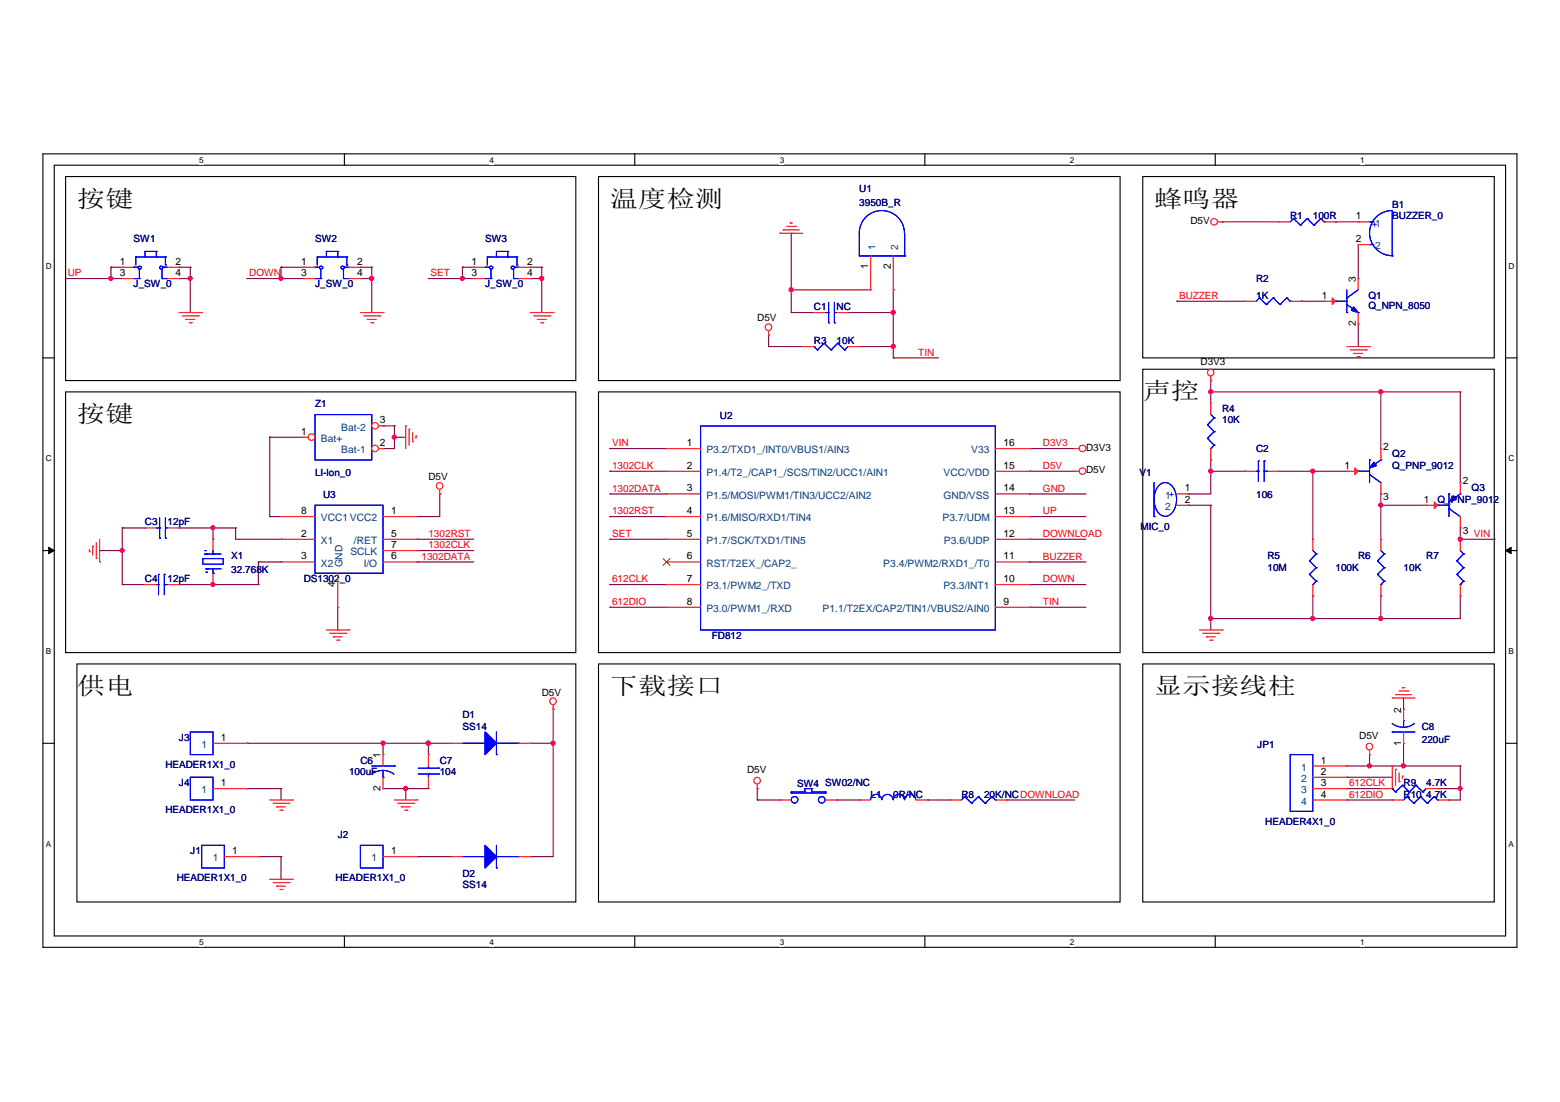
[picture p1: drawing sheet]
<svg xmlns="http://www.w3.org/2000/svg" width="297mm" height="210mm" viewBox="0 0 297 210" stroke-linecap="round" stroke-linejoin="round" font-family="sans-serif">
<path d="M8.2 29.3h280.6v151.1h-280.6zM10.3 31.5h276.4v146.8h-276.4z" fill="none" stroke="#000" stroke-width=".21"/>
<g fill="#fff">
<path d="M37.9 29.5h.9v1.8h-.9z"/>
<path d="M37.9 178.5h.9v1.8h-.9z"/>
</g>
<path d="M65.6 29.3v2.2M65.6 178.3v2.1" fill="none" stroke="#000" stroke-width=".21"/>
<g fill="#fff">
<path d="M93.2 29.5h.8v1.8h-.8z"/>
<path d="M93.2 178.5h.8v1.8h-.8z"/>
</g>
<path d="M120.9 29.3v2.2M120.9 178.3v2.1" fill="none" stroke="#000" stroke-width=".21"/>
<g fill="#fff">
<path d="M148.5 29.5h.8v1.8h-.8z"/>
<path d="M148.5 178.5h.8v1.8h-.8z"/>
</g>
<path d="M176.1 29.3v2.2M176.1 178.3v2.1" fill="none" stroke="#000" stroke-width=".21"/>
<g fill="#fff">
<path d="M203.7 29.5h.9v1.8h-.9z"/>
<path d="M203.7 178.5h.9v1.8h-.9z"/>
</g>
<path d="M231.4 29.3v2.2M231.4 178.3v2.1" fill="none" stroke="#000" stroke-width=".21"/>
<g fill="#fff">
<path d="M259 29.5h.8v1.8h-.8z"/>
<path d="M259 178.5h.8v1.8h-.8z"/>
<path d="M8.7 49.8h1.1v1.7h-1.1z"/>
<path d="M287.2 49.8h1.1v1.7h-1.1z"/>
<path d="M8.7 86.5h1.1v1.7h-1.1z"/>
<path d="M287.2 86.5h1.1v1.7h-1.1z"/>
</g>
<path d="M8.2 68.2h2.1M286.7 68.2h2.1" fill="none" stroke="#000" stroke-width=".21"/>
<g fill="#fff">
<path d="M8.7 123.2h1v1.7h-1z"/>
<path d="M287.2 123.2h1v1.7h-1z"/>
</g>
<path d="M8.2 104.9h2.1M286.7 104.9h2.1" fill="none" stroke="#000" stroke-width=".21"/>
<g fill="#000" stroke="#000" stroke-width=".19">
<path d="M9.3 104.2l1 .7-1 .6z" fill-rule="evenodd"/>
<path d="M286.7 104.9l1-.7v1.3z" fill-rule="evenodd"/>
</g>
<g fill="#fff">
<path d="M8.7 159.9h1v1.7h-1z"/>
<path d="M287.2 159.9h1v1.7h-1z"/>
</g>
<path d="M12.5 33.6h97.1v38.9h-97.1zM114 33.6h99.3v38.9h-99.3zM217.6 33.6h66.9v34.6h-66.9zM12.5 74.6h97.1v49.7h-97.1zM114 74.6h99.3v49.7h-99.3zM217.6 70.3h66.9v54h-66.9zM14.6 126.5h95v45.3h-95zM114 126.5h99.3v45.3h-99.3zM217.6 126.5h66.9v45.3h-66.9zM8.2 141.6h2.1M286.7 141.6h2.1" fill="none" stroke="#000" stroke-width=".21"/>
<g fill="none" stroke="#800040" stroke-width=".21">
<path d="M12.5 53.1h.1M12.5 53.1h10.8M21.1 50.9h.1M21.1 53.1h.1M21.1 50.9h2.2M21.1 50.9v2.2M34.1 50.9h.1M34.1 53.1h.1M34.1 50.9h2.1M34.1 53.1h2.1M36.2 53.1h.1M36.2 50.9h.1"/>
<path d="M36.2 50.9v8.6M47 53.1h.1M47 53.1h10.8M53.5 50.9h.1M53.5 53.1h.1M53.5 50.9h4.3M53.5 50.9v2.2M68.6 50.9h.1M68.6 53.1h.1M68.6 50.9h2.2M68.6 53.1h2.2M70.8 50.9h.1"/>
<path d="M70.8 53.1h.1M70.8 50.9v8.6M81.6 53.1h.1M81.6 53.1h8.6M88.1 50.9h.1M88.1 53.1h.1M88.1 50.9h2.1M88.1 50.9v2.2M101 50.9h.1M101 53.1h.1M101 50.9h2.2M101 53.1h2.2"/>
<path d="M103.2 50.9h.1M103.2 53.1h.1M103.2 50.9v8.6M150.7 55.2h.1M150.7 44.4h.1M150.7 59.5h.1M150.7 55.2h15.1M150.7 44.4v15.1M150.7 59.5h4.3M161.5 59.5h.1M161.5 59.5h8.6M170.1 55.2h.1"/>
<path d="M170.1 59.5h.1M170.1 55.2v13M224.1 57.4h.1M224.1 57.4h12.9M232.7 42.3h.1M232.7 42.3h10.8M247.8 57.4h.1M247.8 57.4h4.3M254.3 42.3h.1M254.3 42.3h4.3M258.6 46.6h.1M258.6 46.6v6.5"/>
<path d="M146.3 63.9h.1M146.3 66h.1M146.3 66h6.5M146.3 63.9v2.1M163.6 66h.1M163.6 66h6.5M170.1 68.2h.1M170.1 66h.1M170.1 68.2h8.6M230.5 74.6h.1M230.5 72.5h.1M230.5 72.5v4.3"/>
<path d="M230.5 74.6h47.5M258.6 61.7h.1M258.6 61.7v4.3M262.9 74.6h.1M262.9 74.6v10.8M278 74.6h.1M278 74.6v17.3M51.4 83.3h.1M51.4 98.4h.1M51.4 98.4h2.1M51.4 83.3h6.4M51.4 83.3v15.1"/>
<path d="M72.9 81.1h.1M72.9 85.4h.1M72.9 81.1h2.2M75.1 81.1h.1M75.1 83.3h.1M75.1 81.1v4.3h-2.2M75.1 83.3h2.2M79.4 98.4h.1M83.7 94.1h.1M83.7 94.1v4.3h-4.3M116.1 85.4h.1M116.1 89.8h.1"/>
<path d="M116.1 94.1h.1M116.1 98.4h.1M116.1 85.4h10.8M116.1 89.8h10.8M116.1 94.1h10.8M116.1 98.4h10.8M196 85.4h.1M196 89.8h.1M196 94.1h.1M196 98.4h.1M196 85.4h8.6M196 89.8h8.6"/>
<path d="M196 94.1h10.8M196 98.4h10.8M226.2 94.1h.1M226.2 96.2h.1M226.2 96.2h4.3M230.5 89.8h.1M230.5 87.6h.1M230.5 96.2h.1M230.5 89.8h6.5M230.5 87.6v6.5h-4.3M230.5 96.2v23.8M237 89.8h.1"/>
<path d="M243.5 89.8h13M250 89.8h.1M250 89.8v12.9M256.5 89.8h.1M262.9 96.2h.1M262.9 94.1h.1M262.9 96.2h8.7M262.9 94.1v8.6M19 104.9h.1M19 104.9h4.3M23.3 100.6h.1M23.3 104.9h.1"/>
<path d="M23.3 111.4h.1M23.3 111.4h4.3M23.3 100.6h4.3M23.3 100.6v10.8M34.1 100.6h.1M34.1 111.4h.1M34.1 111.4h15.1M34.1 100.6h10.8M40.6 111.4h.1M40.6 102.7h.1M40.6 100.6h.1M40.6 100.6v2.1"/>
<path d="M44.9 100.6h.1M44.9 100.6v2.1h8.6M49.2 111.4h.1M49.2 107h.1M49.2 107h4.3M49.2 107v4.4M53.5 102.7h.1M64.3 120h.1M64.3 115.7v4.3M79.4 102.7h.1M79.4 104.9h.1M79.4 107h.1"/>
<path d="M79.4 102.7h10.8M79.4 107h10.8M79.4 104.9h10.8M116.1 102.7h.1M116.1 111.4h.1M116.1 115.7h.1M116.1 102.7h10.8M116.1 111.4h10.8M116.1 115.7h10.8M196 102.7h.1M196 107h.1M196 111.4h.1"/>
<path d="M196 115.7h.1M196 102.7h10.8M196 111.4h10.8M196 115.7h10.8M196 107h10.8M230.5 117.8h.1M250 113.5h.1M250 117.8h.1M250 113.5v4.3M262.9 117.8h.1M262.9 113.5h.1M262.9 113.5v4.3"/>
<path d="M278 113.5h.1M278 100.6h.1M278 100.6v2.1h6.5M278 113.5v4.3h-47.5M284.5 102.7h.1M105.3 135.1h.1M105.3 135.1v28.1h-4.3M267.3 135.1h.1M267.3 132.9v2.2M47 150.2h.1M47 141.6h.1M47 150.2h6.5"/>
<path d="M47 141.6h38.9M53.5 150.2h.1M53.5 150.2v2.2M72.9 141.6h.1M72.9 150.2h.1M72.9 150.2h8.7M72.9 141.6v2.1M77.3 150.2h.1M77.3 150.2v2.2M81.6 141.6h.1M81.6 141.6v2.1M101 141.6h.1"/>
<path d="M101 141.6h4.3M105.3 141.6h.1M144.2 150.2h.1M144.2 152.4h.1M144.2 152.4h4.3M144.2 150.2v2.2M159.3 152.4h.1M159.3 152.4h4.3M176.6 152.4h.1M176.6 152.4h4.3M191.7 152.4h.1M191.7 152.4h12.9"/>
<path d="M256.5 150.2h.1M256.5 148.1h.1M256.5 150.2h6.4M256.5 152.4h8.6M256.5 145.9h21.5M256.5 148.1h8.6M260.8 145.9h.1M260.8 143.7v2.2M265.1 152.4h.1M267.3 145.9h.1M267.3 141.6v4.3M273.7 150.2h.1"/>
<path d="M273.7 150.2h4.3M275.9 152.4h.1M278 150.2h.1M278 145.9h.1M278 145.9v6.5h-2.1M49.2 163.2h.1M49.2 163.2h4.3M53.5 163.2h.1M53.5 163.2v4.3M79.4 163.2h.1M79.4 163.2h6.5M101 163.2h.1"/>
</g>
<g fill="#f0f" stroke="#f0f" stroke-width=".21">
<circle cx="21.1" cy="53" r=".4"/>
<circle cx="36.2" cy="53" r=".4"/>
<circle cx="53.5" cy="53" r=".4"/>
<circle cx="70.8" cy="53" r=".4"/>
<circle cx="88" cy="53" r=".4"/>
<circle cx="103.1" cy="53" r=".4"/>
<circle cx="105.3" cy="141.6" r=".4"/>
<circle cx="72.9" cy="141.6" r=".4"/>
<circle cx="81.6" cy="141.6" r=".4"/>
<circle cx="77.2" cy="150.2" r=".4"/>
<circle cx="23.3" cy="104.8" r=".4"/>
<circle cx="75.1" cy="83.3" r=".4"/>
<circle cx="150.6" cy="55.2" r=".4"/>
<circle cx="230.5" cy="89.7" r=".4"/>
<circle cx="250" cy="89.7" r=".4"/>
<circle cx="262.9" cy="96.2" r=".4"/>
<circle cx="262.9" cy="117.8" r=".4"/>
<circle cx="250" cy="117.8" r=".4"/>
<circle cx="262.9" cy="74.6" r=".4"/>
<circle cx="230.5" cy="74.6" r=".4"/>
<circle cx="170.1" cy="66" r=".4"/>
<circle cx="170.1" cy="59.5" r=".4"/>
<circle cx="278" cy="102.7" r=".4"/>
<circle cx="230.5" cy="117.8" r=".4"/>
<circle cx="40.5" cy="111.3" r=".4"/>
<circle cx="40.5" cy="100.5" r=".4"/>
<circle cx="260.7" cy="145.9" r=".4"/>
<circle cx="278" cy="150.2" r=".4"/>
<circle cx="267.2" cy="145.9" r=".4"/>
</g>
<g fill="none" stroke="#f00" stroke-width=".21">
<path d="M34.1 59.5h4.3M38.4 59.5h.1M68.6 59.5h4.3M72.9 59.5h.1M101 59.5h4.3M105.3 59.5h.1M148.5 44.4h.1M148.5 44.4h4.3M149.1 43.8h.1M149.1 43.8h3.1M149.8 43.1h1.7M150.5 42.5h.1"/>
<path d="M150.5 42.5h.4M151.5 43.1h.1M155 59.5h.1M155 59.5h2.1M159.3 59.5h2.2M161.5 59.5h.1M231.9 42.3h.8M232.7 42.3h.1M252.1 57.4h.1M252.1 57.4h2.2M258.6 53.1h.1M258.6 53.1v2.1"/>
<path d="M258.6 59.5v2.2M34.7 60.2h3.1M35.4 60.8h.1M35.4 60.8h1.7M36 61.5h.4M36.4 61.5h.1M37.8 60.2h.1M69.3 60.2h3M69.9 60.8h.1M69.9 60.8h1.7M70.6 61.5h.4M71 61.5h.1"/>
<path d="M72.3 60.2h.1M101.6 60.2h3.1M102.3 60.8h.1M102.3 60.8h1.7M103 61.5h.4M103.4 61.5h.1M104.7 60.2h.1M146.3 63.9h.1M146.3 63v.9M230.5 72.5h.1M230.5 71.6v.9M256.5 66h4.3"/>
<path d="M257.1 66.6h3M257.8 67.3h.1M257.8 67.3h1.7M258.4 68h.4M258.6 61.7h.1M258.8 68h.1M260.1 66.6h.1M260.8 66h.1M53.5 98.4h.1M53.5 98.4h6.5M72.9 98.4h6.5M77.3 81.1h.1"/>
<path d="M77.3 81.1v4.3M77.9 81.8h.1M77.9 81.8v3M78.6 84.1h.1M78.6 82.4v1.7M79.2 83.1h.1M79.2 83.1v.4M79.4 98.4h.1M83.7 94.1h.1M83.7 93.2v.9M204.6 85.4h.1M204.6 89.8h.1"/>
<path d="M204.6 85.4h.9M204.6 89.8h.9M224.1 94.1h2.1M224.1 96.2h2.1M226.2 94.1h.1M226.2 96.2h.1M17 105.1h.1M17 104.7v.4M17.7 104h.1M17.7 104v1.7M18.3 106.4h.1M18.3 103.3v3.1"/>
<path d="M19 107h.1M19 102.7v4.3M27.6 111.4h.1M27.6 111.4h2.2M31.9 111.4h2.2M34.1 111.4h.1M53.5 102.7h.1M53.5 107h.1M53.5 102.7h6.5M53.5 107h6.5M62.1 120h4.4M64.3 115.7h.1"/>
<path d="M64.3 109.2v6.5M66.5 120h.1M72.9 102.7h6.5M72.9 107h6.5M72.9 104.9h6.5M79.4 107h.1M79.4 104.9h.1M79.4 102.7h.1M228.4 120h4.3M232.7 120h.1M262.9 102.7h.1M262.9 113.5h.1"/>
<path d="M262.9 102.7v2.2M262.9 111.4v2.1M278 102.7h.1M278 113.5h.1M278 102.7v2.2M278 111.4v2.1M62.8 120.6h3M63.5 121.3h.1M63.5 121.3h1.7M64.1 121.9h.4M64.5 121.9h.1M65.8 120.6h.1"/>
<path d="M105.3 135.1h.1M105.3 134.3v.8M229 120.6h3.1M229.7 121.3h.1M229.7 121.3h1.7M230.3 121.9h.5M230.8 121.9h.1M232.1 120.6h.1M265.1 132.9h.1M265.1 132.9h4.3M265.7 132.3h.1M265.7 132.3h3.1"/>
<path d="M266.4 131.6h1.7M267 131h.1M267 131h.5M268.1 131.6h.1M40.6 150.2h6.4M40.6 141.6h6.4M47 150.2h.1M47 141.6h.1M51.4 152.4h4.3M52 153h3M52.7 153.7h.1M52.7 153.7h1.7"/>
<path d="M53.3 154.3h.4M53.7 154.3h.1M55 153h.1M55.7 152.4h.1M72.9 143.7h.1M72.9 150.2h.1M72.9 143.7v2.2M72.9 148.1v2.1M75.1 152.4h4.3M75.7 153h3.1M76.4 153.7h.1M76.4 153.7h1.7"/>
<path d="M77 154.3h.5M77.5 154.3h.1M78.8 153h.1M79.4 152.4h.1M144.2 150.2h.1M144.2 149.4v.8M260.8 143.7h.1M260.8 142.9v.8M265.1 145.9h.1M265.1 152.4h.1M265.1 152.4h2.2M265.1 145.9v4.3"/>
<path d="M265.7 146.5h.1M265.7 146.5v3.1M266.4 148.9h.1M266.4 147.2v1.7M267 147.8h.1M267 147.8v.5M273.7 152.4h2.2M275.9 152.4h.1M51.4 167.5h4.3M52 168.1h3M52.7 168.8h.1M52.7 168.8h1.7"/>
<path d="M53.3 169.4h.4M53.7 169.4h.1M55 168.1h.1M55.7 167.5h.1"/>
<circle cx="231.2" cy="42.2" r=".63"/>
<circle cx="146.3" cy="62.3" r=".63"/>
<circle cx="230.5" cy="71" r=".63"/>
<circle cx="83.7" cy="92.5" r=".63"/>
<circle cx="206.1" cy="85.4" r=".63"/>
<circle cx="206.1" cy="89.7" r=".63"/>
<circle cx="105.3" cy="133.6" r=".63"/>
<circle cx="144.2" cy="148.7" r=".63"/>
<circle cx="260.7" cy="142.2" r=".63"/>
</g>
<g fill="none" stroke="#00f" stroke-width=".21">
<path d="M157.1 59.5h.7M157.8 59.5h.1M157.8 57.6v3.9M158.9 59.5h.1M158.9 59.5h.4M158.9 57.6v3.9M254.3 57.4h.1M254.3 57.4h2.2M256.5 56.7h.1M256.5 59.5h.1M256.5 58l2.1 1.5M256.5 55.2v4.3"/>
<path d="M258.6 59.5h.1M258.6 55.2l-2.1 1.5M60 79h10.8v8.6h-10.8zM157.8 61.5h.1M158.9 61.5h.1M60 96.2h12.9v13h-12.9zM219.8 98.4h.1M219.8 91.9v6.5M220.5 92.6a1.71 1.71 0 0 1 1.7-.7 1.71 1.71 0 0 1 1.4 1.2 4.1 4.1 0 0 1-.8 4.9 1.7 1.7 0 0 1-2.6-.9 4.5 4.5 0 0 1 .3-4.5zM29.8 111.4h.4M30.2 111.4h.1M30.2 109.4h.1"/>
<path d="M30.2 109.4v3.9M31.3 109.4h.1M31.3 111.4h.1M31.3 111.4h.6M31.3 109.4v3.9M262.3 106.8h.1M262.3 109.4h.1M262.3 106.8l1.3 1.3M262.3 109.4l1.3 1.3M262.9 111.4h.1M262.9 104.9l.7 .6M263.6 105.5h.1"/>
<path d="M263.6 108.1h.1M263.6 110.7h.1M263.6 105.5l-1.3 1.3M263.6 108.1l-1.3 1.3M263.6 110.7l-.7 .7M277.4 106.8h.1M277.4 109.4h.1M277.4 106.8l1.3 1.3M277.4 109.4l1.3 1.3M278 111.4h.1M278 104.9l.7 .6M278.7 105.5h.1"/>
<path d="M278.7 108.1h.1M278.7 110.7h.1M278.7 105.5l-1.3 1.3M278.7 108.1l-1.3 1.3M278.7 110.7l-.7 .7M36.2 139.4h4.4v4.3h-4.4zM36.2 148.1h4.4v4.3h-4.4zM70.8 147.5a3.5 3.5 0 0 1 4.2 0M70.8 145.9h4.3M72.9 148.1h.1M72.9 146.7v1.4M75.1 145.9h.1"/>
<path d="M267.9 151.7h.1M267.9 151.7l-.6 .7M267.9 151.7l1.3 1.3M269.2 153h.1M270.5 151.7h.1M270.5 151.7l-1.3 1.3M270.5 151.7l1.3 1.3M271.8 153h.1M273.1 151.7h.1M273.1 151.7l-1.3 1.3M273.1 151.7l.6 .7M273.7 152.4h.1"/>
</g>
<g fill="#00f" stroke="#00f" stroke-width=".21">
<path d="M257.8 58.5l.8 1-1.3-.4z" fill-rule="evenodd"/>
<path d="M257.8 58.5l.8 1-1.3-.4z" fill-rule="evenodd"/>
</g>
<path d="M253.7 56.7l.6 .7-.6 .6z" fill-rule="evenodd" fill="#f00" stroke="#f00" stroke-width=".21"/>
<circle cx="59.3" cy="83.3" r=".63" fill="#fff" stroke="#f00" stroke-width=".21"/>
<path d="M57.8 83.3h.1M57.8 83.3h.9" fill="none" stroke="#f00" stroke-width=".21"/>
<circle cx="71.4" cy="85.4" r=".63" fill="#fff" stroke="#f00" stroke-width=".21"/>
<path d="M72.1 85.4h.8M72.9 85.4h.1" fill="none" stroke="#f00" stroke-width=".21"/>
<circle cx="71.4" cy="81.1" r=".63" fill="#fff" stroke="#f00" stroke-width=".21"/>
<g fill="none" stroke="#f00" stroke-width=".21">
<path d="M23.3 50.9h.1M23.3 53.1h.1M23.3 50.9h2.1M23.3 53.1h2.1M31.9 50.9h2.2M31.9 53.1h2.2M34.1 50.9h.1M34.1 53.1h.1M57.8 50.9h.1M57.8 53.1h.1M57.8 50.9h2.2M57.8 53.1h2.2"/>
<path d="M66.5 50.9h2.1M66.5 53.1h2.1M68.6 50.9h.1M68.6 53.1h.1M90.2 50.9h.1M90.2 53.1h.1M90.2 50.9h2.2M90.2 53.1h2.2M98.8 50.9h2.2M98.8 53.1h2.2M101 50.9h.1M101 53.1h.1"/>
<path d="M165.8 55.2h.1M165.8 48.7v6.5M170.1 55.2h.1M170.1 48.7v6.5M237 57.4h.1M237 57.4h2.2M243.5 42.3h.1M243.5 42.3h2.2M245.7 57.4h2.1M247.8 57.4h.1M252.1 42.3h2.2M254.3 42.3h.1"/>
<path d="M258.6 42.3h.1M258.6 46.6h.1M258.6 42.3h2.2M258.6 46.6h2.2M152.8 66h.1M152.8 66h2.2M161.5 66h2.1M163.6 66h.1M230.5 76.8h.1M230.5 76.8v2.2M72.1 81.1h.8M72.9 81.1h.1"/>
<path d="M126.9 85.4h.1M126.9 89.8h.1M126.9 94.1h.1M126.9 98.4h.1M126.9 89.8h6.5M126.9 85.4h6.5M126.9 94.1h6.5M126.9 98.4h6.5M189.5 89.8h6.5M189.5 85.4h6.5M189.5 94.1h6.5M189.5 98.4h6.5"/>
<path d="M196 85.4h.1M196 89.8h.1M196 94.1h.1M196 98.4h.1M230.5 87.6h.1M230.5 85.4v2.2M237 89.8h.1M237 89.8h2.2M241.3 89.8h2.2M243.5 89.8h.1M256.5 89.8h.1M256.5 89.8h2.1"/>
<path d="M262.9 85.4h.1M262.9 94.1h.1M262.9 85.4v2.2M262.9 91.9v2.2M271.6 96.2h.1M271.6 96.2h2.1M278 91.9h.1M278 91.9v2.2M278 98.4v2.2M27.6 100.6h.1M27.6 100.6h2.2M31.9 100.6h2.2"/>
<path d="M34.1 100.6h.1M40.6 102.7h.1M40.6 111.4h.1M40.6 102.7v2.2M40.6 109.2v2.2M126.9 102.7h.1M126.9 107h.1M126.9 111.4h.1M126.9 115.7h.1M126.9 102.7h6.5M126.9 107h6.5M126.9 111.4h6.5"/>
<path d="M126.9 115.7h6.5M189.5 102.7h6.5M189.5 107h6.5M189.5 111.4h6.5M189.5 115.7h6.5M196 102.7h.1M196 107h.1M196 111.4h.1M196 115.7h.1M250 102.7h.1M250 113.5h.1M250 102.7v2.2"/>
<path d="M250 111.4v2.1M278 100.6h.1M267.3 135.1h.1M267.3 135.1v2.2M267.3 139.4v2.2M81.6 143.7h.1M81.6 150.2h.1M81.6 143.7v2.2M81.6 148.1v2.1M85.9 141.6h.1M85.9 141.6h2.2M98.8 141.6h2.2"/>
<path d="M101 141.6h.1M148.5 152.4h.1M148.5 152.4h2.2M157.1 152.4h2.2M159.3 152.4h.1M163.6 152.4h.1M163.6 152.4h2.2M174.4 152.4h2.2M176.6 152.4h.1M180.9 152.4h.1M180.9 152.4h2.1M189.5 152.4h2.2"/>
<path d="M191.7 152.4h.1M250 152.4h6.5M250 145.9h6.5M250 148.1h6.5M250 150.2h6.5M256.5 145.9h.1M256.5 148.1h.1M256.5 150.2h.1M256.5 152.4h.1M262.9 150.2h.1M262.9 150.2h2.2M267.3 141.6h.1"/>
<path d="M271.6 150.2h2.1M273.7 150.2h.1M42.7 163.2h6.5M49.2 163.2h.1M72.9 163.2h6.5M79.4 163.2h.1M85.9 163.2h.1M85.9 163.2h2.2M98.8 163.2h2.2M101 163.2h.1"/>
</g>
<g fill="none" stroke="#00f" stroke-width=".21">
<path d="M25.4 50.9h.1M25.4 53.1h.1M25.4 50.9h.9M25.4 53.1h1.1M25.9 49h.1M25.9 49v1.5M25.9 49h5.6M26.5 53.1h.1M26.5 51.3v1.8M27.6 47.9h.1M27.6 47.9v1.1M27.6 47.9h2.2"/>
<path d="M29.8 47.9h.1M29.8 49h.1M29.8 47.9v1.1M30.9 53.1h.1M30.9 53.1h1M30.9 51.3v1.8M31.1 50.9h.1M31.1 50.9h.8M31.5 49h.1M31.5 50.5h.1M31.5 49v1.5M31.9 53.1h.1"/>
<path d="M60 50.9h.1M60 53.1h.1M60 50.9h.8M60 53.1h1.1M60.4 49h.1M60.4 49h5.6M60.4 49v1.5M61.1 53.1h.1M61.1 51.3v1.8M62.1 47.9h.1M62.1 47.9h2.2M62.1 47.9v1.1"/>
<path d="M64.3 47.9h.1M64.3 49h.1M64.3 47.9v1.1M65.4 53.1h.1M65.4 53.1h1.1M65.4 51.3v1.8M65.6 50.9h.1M65.6 50.9h.9M66 49h.1M66 50.5h.1M66 49v1.5M66.5 53.1h.1"/>
<path d="M92.4 50.9h.1M92.4 53.1h.1M92.4 50.9h.8M92.4 53.1h1.1M92.8 49h.1M92.8 49h5.6M92.8 49v1.5M93.5 53.1h.1M93.5 51.3v1.8M94.5 47.9h.1M94.5 47.9h2.2M94.5 47.9v1.1"/>
<path d="M96.7 47.9h.1M96.7 49h.1M96.7 47.9v1.1M97.8 53.1h.1M97.8 53.1h1M97.8 51.3v1.8M98 50.9h.1M98 50.9h.8M98.4 49h.1M98.4 50.5h.1M98.4 49v1.5M98.8 53.1h.1"/>
<path d="M163.6 48.7h.1M163.6 44.4a4.3 4.3 0 0 1 4.3-4.3 4.3 4.3 0 0 1 4.3 4.3M163.6 48.7h8.7M163.6 44.4v4.3M172.3 48.7h.1M172.3 44.4v4.3M239.8 56.7h.1M239.8 56.7l-.6 .7M239.8 56.7l1.3 1.3M241.1 58h.1M242.4 56.7h.1M242.4 56.7l-1.3 1.3"/>
<path d="M242.4 56.7l1.3 1.3M243.7 58h.1M245 56.7h.1M245 56.7l-1.3 1.3M245 56.7l.7 .7M245.7 57.4h.1M246.3 41.6h.1M246.3 41.6l-.6 .7M246.3 41.6l1.3 1.3M247.6 42.9h.1M248.9 41.6h.1M248.9 41.6l-1.3 1.3"/>
<path d="M248.9 41.6l1.3 1.3M250.2 42.9h.1M251.5 41.6h.1M251.5 41.6l-1.3 1.3M251.5 41.6l.6 .7M252.1 42.3h.1M260.8 46.6h.1M260.8 42.3h.6M260.8 46.6h.6M261.4 42.3h.1M261.4 46.6h.1M265 40.1a4.3 4.3 0 0 0-4.2 4.3 4.3 4.3 0 0 0 4.2 4.3"/>
<path d="M265.1 48.7h.1M265.1 40.1v8.6M155 66h.1M155 66l.6 .6M155.6 66.6h.1M156.9 65.4h.1M156.9 65.4l1.3 1.2M156.9 65.4l-1.3 1.2M158.2 66.6h.1M159.5 65.4h.1M159.5 65.4l1.3 1.2M159.5 65.4l-1.3 1.2"/>
<path d="M160.8 66.6h.1M161.5 66l-.7 .6M230.5 79l.7 .6M231.2 79.6h.1M231.2 79.6l-1.3 1.3M30.4 98.6v3.9M31.5 98.6v3.9M133.4 81.1h56.1v38.9h-56.1zM229.9 80.9h.1M229.9 83.5h.1M229.9 80.9l1.3 1.3M229.9 83.5l1.3 1.3"/>
<path d="M230.5 85.4h.1M231.2 82.2h.1M231.2 84.8h.1M231.2 82.2l-1.3 1.3M231.2 84.8l-.7 .6M239.2 89.8h.4M239.6 89.8h.1M239.6 87.8h.1M239.6 87.8v3.9M240.7 87.8h.1M240.7 89.8h.1M240.7 89.8h.6"/>
<path d="M240.7 87.8v3.9M258.6 89.8h.1M258.6 89.8h2.2M260.8 90.4h.1M260.8 87.6h.1M260.8 90.4l2.1 1.5M260.8 87.6v4.3M262.9 87.6h.1M262.9 87.6l-2.1 1.5M273.7 96.2h.1M273.7 96.2h2.2M275.9 96.9h.1"/>
<path d="M275.9 94.1h.1M275.9 96.9l2.1 1.5M275.9 94.1v4.3M278 94.1h.1M278 94.1l-2.1 1.5M29.8 100.6h.6M30.4 102.5h.1M30.4 100.6h.1M31.5 100.6h.1M31.5 102.5h.1M31.5 100.6h.4M38.6 106.4h3.9v1.1h-3.9z"/>
<path d="M39 104.9h.1M39 105.5h.1M39 105.5h3.1M39.2 108.3h.1M39.2 109h.1M39.2 105.5h.1M39.2 108.3h2.9M39.5 108.3h.1M40.6 105.5h.1M40.6 109.2h.1M40.6 104.9v.6M40.6 108.3v.9"/>
<path d="M249.3 106.8h.1M249.3 109.4h.1M249.3 106.8l1.3 1.3M249.3 109.4l1.3 1.3M250 111.4h.1M250 104.9l.6 .6M250.6 105.5h.1M250.6 108.1h.1M250.6 110.7h.1M250.6 105.5l-1.3 1.3M250.6 108.1l-1.3 1.3M250.6 110.7l-.6 .7"/>
<path d="M94.5 139.4v4.3M265.1 139.4h.1M265.1 137.8a3.5 3.5 0 0 0 4.2 0M265.1 139.4h4.3M267.3 137.3h.1M267.3 137.3v1.3M79.6 147.4h3.9M79.6 146.3h3.9M81.6 146.3h.1M81.6 147.4h.1M81.6 145.9v.4M81.6 147.4v.7"/>
<path d="M83.5 147.4h.1M83.5 146.3h.1M88.1 141.6h4.3M92.4 141.6h.1M94.5 143.7h.1M94.5 141.6h4.3M98.8 141.6h.1M150.7 150.8h.1M150.7 151.1h.1M150.7 151.1h6.4M150.7 150.8h2.5M150.7 150.8v.3"/>
<path d="M153.2 150.2h.1M153.2 150.8h.1M153.2 150.2h1.4M153.2 150.2v.6M154.6 150.8h.1M154.6 150.2h.1M154.6 150.8h2.5M154.6 150.2v.6M157.1 151.1h.1M157.1 150.8h.1M157.1 150.8v.3M165.8 152.3a1.06 1.06 0 0 1 1-1 1.06 1.06 0 0 1 1.1 1"/>
<path d="M167.9 152.3a1.06 1.06 0 0 1 1.1-1 1.06 1.06 0 0 1 1.1 1M170.1 152.3a1.06 1.06 0 0 1 1.1-1 1.06 1.06 0 0 1 1 1M172.3 152.3a1.06 1.06 0 0 1 1-1 1.06 1.06 0 0 1 1.1 1M183.7 151.7h.1M183.7 151.7l-.7 .7M183.7 151.7l1.3 1.3M185 153h.1M186.3 151.7h.1M186.3 151.7l-1.3 1.3M186.3 151.7l1.3 1.3M187.6 153h.1M188.9 151.7h.1"/>
<path d="M188.9 151.7l-1.3 1.3M188.9 151.7l.6 .7M189.5 152.4h.1M245.7 143.7h4.3v10.8h-4.3zM265.1 150.2h.1M265.1 150.2l.6 .6M265.7 150.8h.1M267 149.6h.1M267 149.6l1.4 1.2M267 149.6l-1.3 1.2M268.4 150.8h.1M269.6 149.6h.1"/>
<path d="M269.6 149.6l1.3 1.2M269.6 149.6l-1.2 1.2M270.9 150.8h.1M271.6 150.2l-.7 .6M38.4 161h4.3v4.3h-4.3zM68.6 161h4.3v4.3h-4.3zM88.1 163.2h4.3M92.4 163.2h.1M94.5 165.3h.1M94.5 161v4.3M94.5 163.2h4.3M98.8 163.2h.1"/>
<circle cx="26.6" cy="51" r=".31"/>
<circle cx="30.7" cy="51" r=".31"/>
<circle cx="61.2" cy="51" r=".31"/>
<circle cx="65.3" cy="51" r=".31"/>
<circle cx="93.5" cy="51" r=".31"/>
<circle cx="97.6" cy="51" r=".31"/>
<circle cx="151.3" cy="152.4" r=".63"/>
<circle cx="156.5" cy="152.4" r=".63"/>
</g>
<g fill="#00f" stroke="#00f" stroke-width=".21">
<path d="M261.6 88l.5 .7-1.3 .4z" fill-rule="evenodd"/>
<path d="M261.6 88l.5 .7-1.3 .4z" fill-rule="evenodd"/>
<path d="M276.7 94.5l.5 .7-1.3 .4z" fill-rule="evenodd"/>
<path d="M276.7 94.5l.5 .7-1.3 .4z" fill-rule="evenodd"/>
<path d="M92.4 139.4l2.1 2.2-2.1 2.1z" fill-rule="evenodd"/>
<path d="M92.4 139.4l2.1 2.2-2.1 2.1z" fill-rule="evenodd"/>
<path d="M92.4 161l2.1 2.2-2.1 2.1z" fill-rule="evenodd"/>
<path d="M92.4 161l2.1 2.2-2.1 2.1z" fill-rule="evenodd"/>
</g>
<g fill="#f00" stroke="#f00" stroke-width=".21">
<path d="M258 89.1l.6 .7-.6 .6z" fill-rule="evenodd"/>
<path d="M273.1 95.6l.6 .6-.6 .7z" fill-rule="evenodd"/>
</g>
<path d="M126.3 106.4l1.3 1.3M127.6 106.4l-1.4 1.3" fill="none" stroke="#804000" stroke-width=".19"/>
<g fill="#f0f" stroke="#f0f" stroke-width=".21">
<circle cx="21.1" cy="53" r=".4"/>
<circle cx="36.2" cy="53" r=".4"/>
<circle cx="53.5" cy="53" r=".4"/>
<circle cx="70.8" cy="53" r=".4"/>
<circle cx="88" cy="53" r=".4"/>
<circle cx="103.1" cy="53" r=".4"/>
<circle cx="105.3" cy="141.6" r=".4"/>
<circle cx="72.9" cy="141.6" r=".4"/>
<circle cx="81.6" cy="141.6" r=".4"/>
<circle cx="77.2" cy="150.2" r=".4"/>
<circle cx="23.3" cy="104.8" r=".4"/>
<circle cx="75.1" cy="83.3" r=".4"/>
<circle cx="150.6" cy="55.2" r=".4"/>
<circle cx="230.5" cy="89.7" r=".4"/>
<circle cx="250" cy="89.7" r=".4"/>
<circle cx="262.9" cy="96.2" r=".4"/>
<circle cx="262.9" cy="117.8" r=".4"/>
<circle cx="250" cy="117.8" r=".4"/>
<circle cx="262.9" cy="74.6" r=".4"/>
<circle cx="230.5" cy="74.6" r=".4"/>
<circle cx="170.1" cy="66" r=".4"/>
<circle cx="170.1" cy="59.5" r=".4"/>
<circle cx="278" cy="102.7" r=".4"/>
<circle cx="230.5" cy="117.8" r=".4"/>
<circle cx="40.5" cy="111.3" r=".4"/>
<circle cx="40.5" cy="100.5" r=".4"/>
<circle cx="260.7" cy="145.9" r=".4"/>
<circle cx="278" cy="150.2" r=".4"/>
<circle cx="267.2" cy="145.9" r=".4"/>
</g>
<g font-size="4.5">
<text x="14.6" y="39.4">按键</text>
<text x="116.1" y="39.4">温度检测</text>
<text x="219.8" y="39.4">蜂鸣器</text>
<text x="217.6" y="76.1">声控</text>
<text x="14.6" y="80.4">按键</text>
<text x="14.6" y="132.2">供电</text>
<text x="116.1" y="132.2">下载接口</text>
<text x="219.8" y="132.2">显示接线柱</text>
</g>
<g font-size="1.9" fill="#000080">
<text x="163.6" y="36.6">U1</text>
<text x="163.6" y="39.2">3950B_R</text>
<text x="245.7" y="41.8">R1</text>
<text x="250" y="41.8">100R</text>
<text x="265.1" y="39.6">B1</text>
<text x="265.1" y="41.8">BUZZER_0</text>
<text x="25.4" y="46.1">SW1</text>
<text x="60" y="46.1">SW2</text>
<text x="92.4" y="46.1">SW3</text>
<text x="239.2" y="53.7">R2</text>
<text x="25.4" y="54.8">J_SW_0</text>
<text x="60" y="54.8">J_SW_0</text>
<text x="92.4" y="54.8">J_SW_0</text>
<text x="155" y="59.1">C1</text>
<text x="159.3" y="59.1">NC</text>
<text x="239.2" y="56.9">1K</text>
<text x="260.6" y="56.9">Q1</text>
<text x="260.6" y="58.9">Q_NPN_8050</text>
<text x="155" y="65.5">R3</text>
<text x="159.3" y="65.5">10K</text>
<text x="60" y="77.4">Z1</text>
<text x="137.1" y="79.8">U2</text>
<text x="232.7" y="78.5">R4</text>
<text x="232.7" y="80.7">10K</text>
<text x="239.2" y="86.1">C2</text>
<text x="265.1" y="87.1">Q2</text>
<text x="265.1" y="89.3">Q_PNP_9012</text>
<text x="60" y="90.6">LI-lon_0</text>
<text x="61.5" y="94.9">U3</text>
<text x="217" y="90.6">V1</text>
<text x="239.2" y="94.9">106</text>
<text x="273.7" y="95.8">Q_PNP_9012</text>
<text x="280.2" y="93.6">Q3</text>
<text x="27.6" y="100.1">C3</text>
<text x="31.9" y="100.1">12pF</text>
<text x="217.2" y="100.9">MIC_0</text>
<text x="44" y="106.6">X1</text>
<text x="241.3" y="106.6">R5</text>
<text x="258.6" y="106.6">R6</text>
<text x="271.6" y="106.6">R7</text>
<text x="27.6" y="110.9">C4</text>
<text x="31.9" y="110.9">12pF</text>
<text x="44" y="109.1">32.768K</text>
<text x="57.8" y="110.9">DS1302_0</text>
<text x="241.3" y="108.7">10M</text>
<text x="254.3" y="108.7">100K</text>
<text x="267.3" y="108.7">10K</text>
<text x="135.6" y="121.7">FD812</text>
<text x="88.1" y="136.8">D1</text>
<text x="34.1" y="141.1">J3</text>
<text x="88.1" y="139">SS14</text>
<text x="239.4" y="142.4">JP1</text>
<text x="270.7" y="139">C8</text>
<text x="270.7" y="141.5">220uF</text>
<text x="31.5" y="146.3">HEADER1X1_0</text>
<text x="34.1" y="149.7">J4</text>
<text x="66.5" y="147.6">100uF</text>
<text x="68.6" y="145.4">C6</text>
<text x="83.7" y="145.4">C7</text>
<text x="83.7" y="147.6">104</text>
<text x="151.8" y="150">SW4 SW02/NC</text>
<text x="267.3" y="149.7">R9</text>
<text x="271.6" y="149.7">4.7K</text>
<text x="31.5" y="154.9">HEADER1X1_0</text>
<text x="165.8" y="151.9">L1</text>
<text x="170.1" y="151.9">0R/NC</text>
<text x="183" y="151.9">R8</text>
<text x="187.4" y="151.9">20K/NCDOWNLOAD</text>
<text x="267.3" y="151.9">R10</text>
<text x="271.6" y="151.9">4.7K</text>
<text x="64.3" y="159.7">J2</text>
<text x="240.9" y="157.1">HEADER4X1_0</text>
<text x="33.7" y="167.9">HEADER1X1_0</text>
<text x="36.2" y="162.7">J1</text>
<text x="63.9" y="167.9">HEADER1X1_0</text>
<text x="88.1" y="167">D2</text>
<text x="88.1" y="169.2">SS14</text>
</g>
<g font-size="1.9">
<text x="258.1" y="41.8">1</text>
<text x="226.7" y="42.6">D5V</text>
<text x="258.1" y="46.1">2</text>
<text x="22.8" y="50.4">1</text>
<text x="22.8" y="52.6">3</text>
<text x="33.4" y="50.4">2</text>
<text x="33.4" y="52.6">4</text>
<text x="57.4" y="50.4">1</text>
<text x="57.4" y="52.6">3</text>
<text x="68" y="50.4">2</text>
<text x="68" y="52.6">4</text>
<text x="89.7" y="50.4">1</text>
<text x="89.7" y="52.6">3</text>
<text x="100.4" y="50.4">2</text>
<text x="100.4" y="52.6">4</text>
<text x="165.3" y="51.3" transform="rotate(-90 165.3 51.3)">1</text>
<text x="169.6" y="51.3" transform="rotate(-90 169.6 51.3)">2</text>
<text x="258.1" y="53.7" transform="rotate(-90 258.1 53.7)">3</text>
<text x="251.7" y="56.9">1</text>
<text x="144.2" y="61.2">D5V</text>
<text x="258.1" y="62.1" transform="rotate(-90 258.1 62.1)">2</text>
<text x="228.6" y="69.4">D3V3</text>
<text x="57.4" y="82.8">1</text>
<text x="72.3" y="80.7">3</text>
<text x="72.3" y="85">2</text>
<text x="130.8" y="85">1</text>
<text x="130.8" y="89.3">2</text>
<text x="191.1" y="85">16</text>
<text x="191.1" y="89.3">15</text>
<text x="206.8" y="85.8">D3V3</text>
<text x="256" y="89.3">1</text>
<text x="263.4" y="85.7">2</text>
<text x="81.6" y="91.5">D5V</text>
<text x="130.8" y="93.6">3</text>
<text x="191.1" y="93.6">14</text>
<text x="206.8" y="90.1">D5V</text>
<text x="225.6" y="93.6">1</text>
<text x="225.6" y="95.8">2</text>
<text x="263.4" y="95.2">3</text>
<text x="271.1" y="95.8">1</text>
<text x="278.5" y="92.1">2</text>
<text x="57.4" y="97.9">8</text>
<text x="74.5" y="97.9">1</text>
<text x="130.8" y="97.9">4</text>
<text x="191.1" y="97.9">13</text>
<text x="278.5" y="101.7">3</text>
<text x="57.4" y="102.2">2</text>
<text x="57.4" y="106.6">3</text>
<text x="74.5" y="104.4">7</text>
<text x="74.5" y="102.2">5</text>
<text x="74.5" y="106.6">6</text>
<text x="130.8" y="102.2">5</text>
<text x="130.8" y="106.6">6</text>
<text x="191.1" y="102.2">12</text>
<text x="191.1" y="106.6">11</text>
<text x="63.8" y="111.8" transform="rotate(-90 63.8 111.8)">4</text>
<text x="130.8" y="110.9">7</text>
<text x="191.1" y="110.9">10</text>
<text x="130.8" y="115.2">8</text>
<text x="191.1" y="115.2">9</text>
<text x="103.2" y="132.5">D5V</text>
<text x="266.8" y="135.7" transform="rotate(-90 266.8 135.7)">2</text>
<text x="42.1" y="141.1">1</text>
<text x="258.8" y="140.7">D5V</text>
<text x="266.8" y="142" transform="rotate(-90 266.8 142)">1</text>
<text x="42.1" y="149.7">1</text>
<text x="72.5" y="144.4" transform="rotate(-90 72.5 144.4)">1</text>
<text x="142.2" y="147.2">D5V</text>
<text x="251.5" y="145.4">1</text>
<text x="251.5" y="147.6">2</text>
<text x="251.5" y="149.7">3</text>
<text x="72.5" y="150.6" transform="rotate(-90 72.5 150.6)">2</text>
<text x="251.5" y="151.9">4</text>
<text x="44.2" y="162.7">1</text>
<text x="74.5" y="162.7">1</text>
</g>
<g font-size="1.9" fill="#004080">
<text x="166.7" y="47.6" transform="rotate(-90 166.7 47.6)">1</text>
<text x="171" y="47.6" transform="rotate(-90 171 47.6)">2</text>
<text x="261.9" y="43.2">1</text>
<text x="261.9" y="47.5">2</text>
<text x="65" y="82">Bat-2</text>
<text x="61.1" y="84.2">Bat+</text>
<text x="65" y="86.3">Bat-1</text>
<text x="134.5" y="86.3">P3.2/TXD1_/INT0/VBUS1/AIN3</text>
<text x="184.9" y="86.3">V33</text>
<text x="134.5" y="90.6">P1.4/T2_/CAP1_/SCS/TIN2/UCC1/AIN1</text>
<text x="134.5" y="95">P1.5/MOSI/PWM1/TIN3/UCC2/AIN2</text>
<text x="179.6" y="95">GND/VSS</text>
<text x="179.7" y="90.6">VCC/VDD</text>
<text x="221.9" y="95">1+</text>
<text x="61.1" y="99.3">VCC1 VCC2</text>
<text x="134.5" y="99.3">P1.6/MISO/RXD1/TIN4</text>
<text x="179.5" y="99.3">P3.7/UDM</text>
<text x="221.9" y="97.1">2</text>
<text x="61.1" y="103.6">X1</text>
<text x="61.1" y="107.9">X2</text>
<text x="66.7" y="105.8">SCLK</text>
<text x="67.4" y="103.6">/RET</text>
<text x="69.3" y="107.9">I/O</text>
<text x="134.5" y="103.6">P1.7/SCK/TXD1/TIN5</text>
<text x="134.5" y="107.9">RST/T2EX_/CAP2_</text>
<text x="168.2" y="107.9">P3.4/PWM2/RXD1_/T0</text>
<text x="179.7" y="103.6">P3.6/UDP</text>
<text x="65.2" y="108.1" transform="rotate(-90 65.2 108.1)">GND</text>
<text x="134.5" y="112.2">P3.1/PWM2_/TXD</text>
<text x="179.6" y="112.2">P3.3/INT1</text>
<text x="134.5" y="116.6">P3.0/PWM1_/RXD</text>
<text x="156.6" y="116.6">P1.1/T2EX/CAP2/TIN1/VBUS2/AIN0</text>
<text x="38.4" y="142.5">1</text>
<text x="247.8" y="146.8">1</text>
<text x="247.8" y="148.9">2</text>
<text x="38.4" y="151.1">1</text>
<text x="247.8" y="151.1">3</text>
<text x="247.8" y="153.3">4</text>
<text x="40.5" y="164.1">1</text>
<text x="70.7" y="164.1">1</text>
</g>
<text font-size="1.9" fill="#00f" x="261.3" y="42.3" transform="rotate(90 261.3 42.3)">+</text>
<g font-size="1.9" fill="#f00">
<text x="12.9" y="52.6">UP</text>
<text x="47.5" y="52.6">DOWN</text>
<text x="82" y="52.6">SET</text>
<text x="224.5" y="57">BUZZER</text>
<text x="174.8" y="67.7">TIN</text>
<text x="116.5" y="85">VIN</text>
<text x="116.5" y="89.3">1302CLK</text>
<text x="198.6" y="85">D3V3</text>
<text x="198.6" y="89.3">D5V</text>
<text x="116.5" y="93.7">1302DATA</text>
<text x="198.6" y="93.7">GND</text>
<text x="116.5" y="98">1302RST</text>
<text x="198.6" y="98">UP</text>
<text x="80.3" y="106.6">1302DATA</text>
<text x="81.6" y="102.3">1302RST</text>
<text x="81.6" y="104.5">1302CLK</text>
<text x="116.5" y="102.3">SET</text>
<text x="198.6" y="102.3">DOWNLOAD</text>
<text x="198.6" y="106.6">BUZZER</text>
<text x="280.6" y="102.3">VIN</text>
<text x="116.5" y="110.9">612CLK</text>
<text x="198.6" y="110.9">DOWN</text>
<text x="116.5" y="115.2">612DIO</text>
<text x="198.6" y="115.2">TIN</text>
<text x="256.9" y="149.8">612CLK</text>
<text x="256.9" y="151.9">612DIO</text>
</g>
<g font-size="1.6">
<text x="37.9" y="31">5</text>
<text x="93.2" y="31">4</text>
<text x="148.5" y="31">3</text>
<text x="203.7" y="31">2</text>
<text x="259" y="31">1</text>
<text x="8.7" y="51.2">D</text>
<text x="287.2" y="51.2">D</text>
<text x="8.7" y="87.9">C</text>
<text x="287.2" y="87.9">C</text>
<text x="8.7" y="124.6">B</text>
<text x="287.2" y="124.6">B</text>
<text x="8.7" y="161.3">A</text>
<text x="287.2" y="161.3">A</text>
<text x="37.9" y="179.9">5</text>
<text x="93.2" y="179.9">4</text>
<text x="148.5" y="179.9">3</text>
<text x="203.7" y="179.9">2</text>
<text x="259" y="179.9">1</text>
</g>
</svg>
